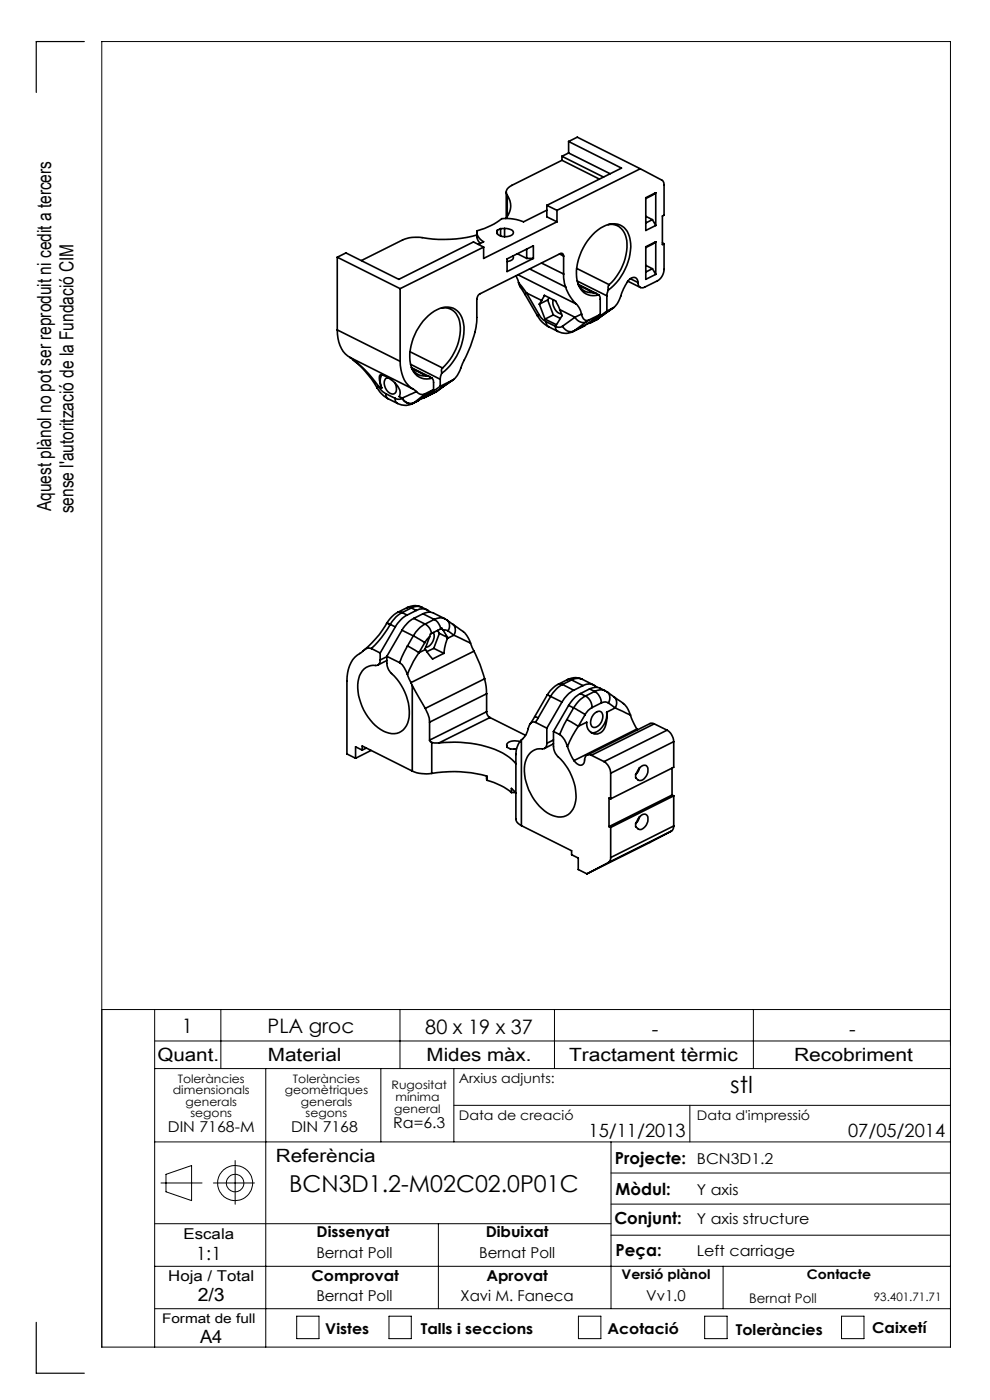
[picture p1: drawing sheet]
<svg xmlns="http://www.w3.org/2000/svg" width="210mm" height="297mm" viewBox="0 0 210 297" stroke-linecap="round" stroke-linejoin="round" font-family="sans-serif">
<g fill="none" stroke="#000" stroke-width=".21">
<path d="M21.6 214.2h180M32.8 214.2v71.6M46.8 214.2v12.5M84.8 214.2v12.5M117.6 214.2v12.5M159.8 214.2v12.5M32.8 220.8h168.8M32.8 226.7h168.8M56.4 226.7v59.1M80.8 226.7v15.5M96.3 226.7v15.5M96.3 234.5h105.3"/>
<path d="M146.3 234.5v7.7M32.8 259.6h96.8M32.8 242.2h168.8M34.1 251h8.8M35.2 249.1l5.4-1.8v7.4l-5.4-1.9zM45.3 251h8.7M49.9 246.2v9.3M93 259.6v18M129.6 242.2v35.4M129.6 255.4h72M129.6 248.8h72M32.8 277.6h168.8"/>
<path d="M32.8 268.6h168.8M62.9 279.2h4.8v4.8h-4.8zM82.5 279.2h4.7v4.8h-4.7zM122.7 279.2h4.8v4.8h-4.8zM129.6 262h72M149.5 279.2h4.7v4.8h-4.7zM153.4 268.6v9M178.5 279.2h4.8v4.8h-4.8zM21.6 285.8h180v-277h-180v277"/>
<circle cx="49.9" cy="251" r="3.7"/>
<circle cx="49.9" cy="251" r="1.86"/>
</g>
<path d="M17.9 8.8h-10.2v10.8M7.7 280.5v10.8h10.2" fill="none" stroke="#000" stroke-width=".25"/>
<g fill="none" stroke="#000" stroke-width=".35">
<path d="M119.2 34l-10.7 5.3a1.43 1.43 0 0 0-.9 2.1M119.2 33.2l8.8 4.4M119.2 34l7.9 4M119.2 33.2v.8M120.6 32.5l-1.4 .7M120.6 32.5l8.8 4.4M120.6 30l11.2 5.7-15.8 7.9M120.6 30l1.8-.9 13.4 6.7M120.6 30v2.5M135.8 35.8l4.6 2.4 .4 .5 .1 6.9-.4 .2v6.1l.4-.2M135.8 35.8l-17.7 8.8M71.5 54.6l13.4 6.6"/>
<path d="M71.5 54.6v15.4M101.2 49.8a29.8 29.8 0 0 1-12.8 .5l-1.6 .1-1.4 .5-8.7 4.4M101.2 49.4a2.4 2.4 0 0 0 .7 2.2M102.6 52.4l-17.7 8.8M102.6 52.4l-2.2-1.1-15.8 8-11.2-5.6-1.9 .9M105.4 49.3v.1M105.5 48.9l-.1 .4M105.5 48.9v.7M106.2 48.5l-.7 .4M106.2 48.5v1.6M107 48.5l1.2 .1a.69 .69 0 0 1 .7 .7 .69 .69 0 0 1-.6 .7 2.47 2.47 0 0 1-2.9-.5v-.2M107 48.5h-.8"/>
<path d="M107 48.5v1.7M107.4 40.7v5.5M107.6 54.9l5.5-2.8v2.7l-5.5 2.8zM107.6 41.4a3.9 3.9 0 0 1-.3 5M107.6 41.4v4.6M108.8 54.3l.1 .1a.87 .87 0 0 1-1 1l-.3 .1M109.4 58.5l.6 1.5M109.7 53.8l2 1M109.9 58.3l12.3 6.2M110 60l1.7 2.2M110 60l.4 .9M111.7 54.8h1.4"/>
<path d="M111.7 52.8v2M112.3 57l7.7 3.9M114.9 55.8l4.7 2.3M116 44.6l-4.9 2.5a9.9 9.9 0 0 0-4.7-.7 14.2 14.2 0 0 1-5.2 2.6 2.24 2.24 0 0 0 1.4 2.3l-1.1 .6M116 43.6v2.4l2.1 1.1M116 43.6l2.1 1M118.1 47.1l-15.5 7.7v-2.4M118.1 44.6v2.5M118.7 53.9l.9 .4M119.6 58.1l.1 1.8 .3 1M119.6 54.3a.47 .47 0 0 0-.2-.5 .47 .47 0 0 0-.5 0l-17 8.5a1.4 1.4 0 0 0-.8 1.2v3.8a24.7 24.7 0 0 1-3.1 10.1 7 7 0 0 1-1.9 3.2M119.6 54.3v3.8"/>
<path d="M122.3 56.9l6.9 3.5M122.4 59.6l6.3 3.2M129 47.7a3.2 3.2 0 0 1 3.8 2.7 11.1 11.1 0 0 1-3.6 10M133.2 59.7l2.7 1.3M133.7 59.1l1.6 .8M135.3 59.9a.95 .95 0 0 0-.5-1 .95 .95 0 0 0-1.2 .3l-.5 .6-1 1.8a7.7 7.7 0 0 1-2.1 3.7M137 45.9l1.4 .7M137 56.3l1.4 .7M138.4 46.6l.7 1.2M138.4 46.6l-1.4 .7M138.4 57l.7 1.2M138.4 57l-1.4 .7"/>
<path d="M139.1 40.9v6.9M139.1 51.3v6.9M139.1 40.9l-2.1 1v7l2.1-1.1M139.1 51.3l-2.1 1v7l2.1-1.1M139.1 40.9l-2.1 1.2M139.1 51.3l-2.1 1.2M140.5 51.5l.4 .2M140.9 51.7v5.4a2.93 2.93 0 0 1-1.4 2.5l-2.8 1.3a.94 .94 0 0 1-1 0 .94 .94 0 0 1-.4-1M71.5 70a6.4 6.4 0 0 0 2.8 5.8M71.5 70l13.4 6.7M74.3 75.8l.7 .6M74.3 75.8l13.3 6.7"/>
<path d="M75 76.4a20.3 20.3 0 0 1 5 5.9M75 76.4l2.4 2.1 2.9 3.4M81 79.5l-.4 1.3 .4 1.5M84.9 76.7a6.7 6.7 0 0 0 2.7 5.8M84.9 61.2v15.5M87 74.6l6.9 3.5M87.1 77.3l6.3 3.2M87.4 78.2l3.1 1.6M90.5 79.8a3.1 3.1 0 0 1-3.2-1.8l3.9 1.9M90.5 79.8h.5l.7 .4M93.7 65.3a3.4 3.4 0 0 1 3.9 3.5 11.3 11.3 0 0 1-3.7 9.3M93.7 79.2l-.3 1.3"/>
<path d="M93.7 79.2a11.6 11.6 0 0 0 4.5-11.3 3.5 3.5 0 0 0-5.5-2.2 11.6 11.6 0 0 0-5.6 11.5 3.5 3.5 0 0 0 4.6 3M93.9 78.1l-.3 .5 .1 .6M110.3 60.9l1.1 1.6M111.4 62.5l2.6 4.5M111.7 62.2l-.3 .3M111.7 62.2l3.2 1.5M111.7 62.2l2.6 4.5M114 67l1 1.3 1.4 1M114.3 66.7l.7 1 .9 .6M114.3 66.7l-.3 .3M114.4 64.5l1.2 3.2M114.9 63.7l.6-1.1 2.4 1.2 .8 1.9"/>
<path d="M114.9 63.7l-.5 .8M115.9 68.3l.1 .6 .4 .4M115.9 68.3l1.9 .9M116.2 63.6l1.2 3.2M116.2 63.6l-1.8 .9M116.4 69.3l1.9 1M116.5 63.1l-.3 .5M117.4 66.8l1.5 .8M117.4 66.8l-1.8 .9M117.4 63.6a2.41 2.41 0 0 0 1.7 3M117.8 69.2a1.46 1.46 0 0 0 1.5 0M117.8 69.2l.1 .6 .4 .5"/>
<path d="M118.3 70.3l.9 .3 1 .1 1.2-.3M118.7 65.7l3.3 1.6M118.7 65.7l.5 1.3-1.2 1.9-2.4-1.2M119.3 69.2a1.91 1.91 0 0 0 2.4 1M120 60.9a9.2 9.2 0 0 0 2.2 3.6M121.7 70.2l-.2 .2M122 67.3a1.97 1.97 0 0 0 2.4 1M122 67.3l-2.7 1.9M122.2 64.5a4.1 4.1 0 0 1 1.2 2.1M122.6 60.3a3.1 3.1 0 0 0 3.2 1.8M122.7 60.3l3.8 2M122.8 60.5l3 1.6"/>
<path d="M123.4 66.6a1.21 1.21 0 0 0 1.5 1.3M123.4 66.6l-1.4 .7M124.1 69l-2.6 1.4M124.1 69l-.2 .2M124.4 68.3l-2.7 1.9M124.9 67.9l-.5 .4M125.8 62.1l1.2 .4M126.3 67.9l.5-.2zM126.6 67.8l-1.3 .7M127 62.5l.3 .7v3.5M127.3 66.7l-2.4 1.2M127.3 66.7l-3.2 2.3"/>
<path d="M128.2 66.6l-1.6 1.2M128.7 66l-3.2 2.3-.9 .4M128.7 62.8v3.2M129 61.5l-.3 1.3M129 61.5a11.9 11.9 0 0 0 4.7-10.6 3.6 3.6 0 0 0-5.7-2.9 11.7 11.7 0 0 0-5.6 11.5 3.5 3.5 0 0 0 4.6 3M129.2 60.4l-.2 .5v.6M130 65.3l-2 1.4 .2-.1M130 65.3l-1.3 .7M130.2 65.3l-2 1.3M80 82.3h.1M80 82.3l1 1.3 1.3 1M80.3 81.9l-.3 .4"/>
<path d="M80.3 81.9l.7 .4M80.3 81.9v.1M80.3 82l.9 1.1 .6 .4M80.3 82l-.3 .3M81 82.3a3.4 3.4 0 0 1-.3-2.8 5.8 5.8 0 0 1 4.2 3.6l-.2 1 .6 .4M81.8 83.5l.3 .9 .2 .2M81.8 83.5l2 1M82.3 84.6l2 1M82.4 80.1a1.16 1.16 0 0 0-.8 1.9 1.83 1.83 0 0 0 2 1.5 1.77 1.77 0 0 0 .1-2.3M83.8 84.5a1.39 1.39 0 0 0 1.5 0M83.8 84.5l.1 .6 .4 .5M84.3 85.6l.9 .3 .9 .1 1.3-.3"/>
<path d="M85.3 84.5a1.97 1.97 0 0 0 2.4 1M85.3 84.5h.1M87.6 82.5l.7 .6M87.7 85.5l-.3 .2M87.7 85.5h.1M88.3 83.1a1.45 1.45 0 0 0 1.8 .5M88.3 83.1l-3 1.4M88.8 85l-1.4 .7M88.8 85l-1.1 .5M90.1 83.6l-2.4 1.9M90.2 84.3l-.9 .3M91.7 80.2l.2 .5 .1 2"/>
<path d="M92 82.7l-1.9 .9M92 82.7l-3.2 2.3M92.3 83.2l-2.4 1.2M92.6 83.1l.1-.1-.4 .2M92.6 83.1l-.3 .1M92.6 83.1l-2.4 1.2M93.4 80.5v1.4M93.4 81.9l-3.2 2.4M94 82.1l-1.4 1M96.1 80.6l-2.3 1.6 .2-.1M96.1 80.6l-2.7 1.3M96.2 80.5l-2.2 1.6"/>
<path d="M78.8 137.6a1.79 1.79 0 0 0-2 .7l-.1 .1a5.6 5.6 0 0 0-3.1 5.2v16.3l1.8 1M78.8 137.6l1.8 .9M80.6 138.5v1.5M82 132.2a20.1 20.1 0 0 1-4.7 5.6M82 132.2l.8 .3M82.1 139.2v1.5a3.5 3.5 0 0 0 1.5 2.7 10.7 10.7 0 0 1 2.9 10 3.4 3.4 0 0 1-5.1 1.7 11 11 0 0 1-5.3-11.2 3.3 3.3 0 0 1 3.8-2.7l.6-.5 .1-.7M82.1 132.2l.7 .3M82.1 132.2h-.1M82.1 139.2l2.7 1.4M82.1 139.3l-1.5 .7M82.8 132.5l-1.9 2.8-2.1 2.3M82.8 132.5l1.1 .5"/>
<path d="M82.8 132.5h.1M83.9 133l-3.3 5.5M84.4 129.9l-1.3 .9-1 1.4M84.4 129.9l.9 .1M85.3 133.7l-3.2 5.5M85.3 133.7l2.4 1.2M85.3 130a5.8 5.8 0 0 0-2.5 2.5M85.3 130l1.1 .5M86.4 130.5a6.4 6.4 0 0 0-2.5 2.5M86.4 128.9l.8 .1M86.4 128.9l-2 1M86.4 137.1l-1.6 3.5"/>
<path d="M86.4 137.1l2.5 1.4M87.2 129l.7-.3h1l1.7 .7M87.2 129l1.1 .5M87.2 129l-1.9 1M87.7 134.9l2.4 1.4M87.7 134.9l-1.3 2.2M87.8 131.2a6.4 6.4 0 0 0-2.5 2.5M87.8 131.2l2.4 1.2M88.3 129.5a2.46 2.46 0 0 1 3 .4M88.3 129.5l-1.9 1M88.9 138.5l-1.2 1.8-1.3 2.8M89.5 128.8l-1.4-.3-1.7 .4"/>
<path d="M89.7 130.2l1-.3h.7l3 1.4M89.7 130.2l2.4 1.2M89.7 130.2l-1.9 1M90.1 136.3l-1.2 2.2M90.2 132.4a6.4 6.4 0 0 0-2.5 2.5M90.2 132.4a2.72 2.72 0 0 1 1.3 2M90.2 137.8l1.6 2 2.4-1.2M90.2 137.8l-1.3 .7M91.1 135.1l-1 1.2M91.1 135.1l-.9 2.7M91.5 134.4l-.2 .1-.2 .6M91.9 134.2a2.36 2.36 0 0 1-1.6 3.1"/>
<path d="M92 137.5l-1.5 .8M92 137.5l2.2 1.1M92.1 131.4a2.88 2.88 0 0 1 1.4 2M92.1 131.4l-1.9 1M92.8 133.7l.4 .7M93.2 134.4l-1.2 3.1M93.2 134.4l1.8 .9M93.5 133.4l-2 1M93.5 133.4l.2-.1 .3 .4M94 133.7l.4-.1 .6 .2M94 133.7l1 1.6M94.4 131.3l1.6 1.1"/>
<path d="M94.4 131.3l-.9-.2-1.4 .3M94.8 131.5a1.77 1.77 0 0 1 .2 2.3M94.9 135.4l-.7 3.2M95 135.3l-.1 .1M95 133.8l1.3 1M96 132.4l1 .7a5.1 5.1 0 0 1 2.8 3.3M96 132.4a1.75 1.75 0 0 1 .3 2.4M96.3 134.8l3.5 1.6M96.3 134.8l-1.4 .6M99.8 136.4l.7 1.7M100.5 138.1a27.9 27.9 0 0 1 2.3 5.9M100.5 138.1l-13.3 6.7"/>
<path d="M76.8 159.1v-.8l10.7 5.3M76.8 159.1l-1.4-.7v2.5M77.7 158.7l-.9 .4M78.7 159.2l-3.3 1.7M82.1 140.1l-2 1M84.8 140.6a3.9 3.9 0 0 1 1.6 2.5M86.4 143.1l.8 1.7M87.2 144.8l.3 .6M87.5 145.4l2.7 4.9M87.5 145.4v18.2M90.2 150.3l.9 2v.9M91.1 157l.2 .4 .3 .1"/>
<path d="M91.1 153.2v3.8M91.6 157.5l1.5 .1M91.6 157.5v6.6M93.1 157.6a23.1 23.1 0 0 1 14.3 2.6l1.2 .9 .8 .9M102.8 144l.4 3.2M102.8 144l-12.6 6.3M103.2 151a1.38 1.38 0 0 0 .7 1.2M103.2 147.2v3.8M103.2 147.2l-12.1 6M103.2 151l-12.1 6M103.9 152.2l-10.8 5.4M103.9 152.2l7.6 3.8"/>
<path d="M110.3 157.3a2.56 2.56 0 0 0-2.8 .6l.1 .6a3.2 3.2 0 0 0 2 .4M110.6 157a4.1 4.1 0 0 0-1.2 2.9v14l.3 .5 .9 .8M110.6 157v18.2M113.4 152l-1 1.6M113.4 152l.8 .3M113.6 153.2a.97 .97 0 0 0-1.4 .8 4.2 4.2 0 0 1-1.5 2.9l-.1 .1M113.6 153.2l2.4 1.3M114.2 152.3l-.6 .9M116 154.5v3.2M116.1 147.5l.7 .2M116.1 147.5l-2.7 4.5M116.8 147.7l2.4 1.2"/>
<path d="M116.8 147.7l-2.6 4.6M117.4 155.2v3.2a3.5 3.5 0 0 0 1.6 2.7 11.2 11.2 0 0 1 3 9.4 3.4 3.4 0 0 1-5.3 2.3 11.2 11.2 0 0 1-5.3-11.2 3.5 3.5 0 0 1 4-2.8l.5-.4 .1-.7M117.4 157.8l-1.9 1M117.4 155.2l1.3 .6M117.4 157l-1.4 .7M118.4 145.2l-1.2 .9-1.1 1.4M118.4 145.2h.9M118.7 155.8a4.2 4.2 0 0 1 1.7 2.6M119.2 148.9l-3.2 5.6M119.3 145.2a6.8 6.8 0 0 0-2.5 2.5M119.3 145.2l2.4 1.2M120.2 152.7l-1.5 3.1"/>
<path d="M120.2 152.7l2.5 1.4M120.4 158.4l1.3 3M120.4 144.2h.8M120.4 144.2l-2 1M120.6 149.6l-3.2 5.6M120.6 149.6l1.1 .6M121.2 144.2l.8-.2h1.2l2.7 1.3M121.2 144.2l-1.9 1M121.2 144.2l2.4 1.2M121.7 150.2l2.4 1.4M121.7 150.2l-1.5 2.5M121.7 146.4a6.4 6.4 0 0 0-2.5 2.5"/>
<path d="M122.7 154.1l-1.3 2.1-1 2.2M123.1 147.1a6.4 6.4 0 0 0-2.5 2.5M123.1 147.1l1.1 .6M123.5 144.1l-1.4-.3-1.7 .4M123.6 145.4a2.46 2.46 0 0 1 3 .4M123.6 145.4l-1.9 1M124.1 151.6l-1.4 2.5M124.2 147.7a6.4 6.4 0 0 0-2.5 2.5M124.2 147.7a2.73 2.73 0 0 1 1.4 2.4M125.1 146.2l1-.4h.7l1.6 .7M125.1 146.2l1.1 .5M125.1 146.2l-2 .9"/>
<path d="M125.6 150.1a3.6 3.6 0 0 0-1.5 1.5M126 151.4l.3-.2a.96 .96 0 0 1 1.3-.1 .96 .96 0 0 1 .2 1.2 2.04 2.04 0 0 1-2 2 1.78 1.78 0 0 1 0-2.5zM126.2 146.7a3.1 3.1 0 0 1 1.4 2.4M126.2 146.7l-2 1M127.6 149.1a1.39 1.39 0 0 1 1.4 0M127.6 149.1l-2 1M128.4 146.5l.4 .3M128.4 146.5l-.9-.2-1.3 .4M128.7 151.1a4.6 4.6 0 0 1-1.3 4.3 2.05 2.05 0 0 1-2.2-.1 2.05 2.05 0 0 1-.7-2.1l-1.8 .9M128.7 151.1a4.1 4.1 0 0 1-2.9 4.4l-.5-.1M128.8 146.8a1.77 1.77 0 0 1 .2 2.3M128.8 146.8l1.4 1"/>
<path d="M129 149.1l1.5 1.1M130.2 147.8l2.1 1.5M130.2 147.8a1.77 1.77 0 0 1 .3 2.4M130.5 150.2l3.2 1.5M130.5 150.2l-1.8 .9M132.2 149.3a4.5 4.5 0 0 1 1.5 2.4M133.7 151.7l.6 1.5 .8 1.5M135.1 154.7l-13.4 6.7M135.1 154.7l.1 .1M138.8 153.6l-.9-.1-13.4 6.7M138.8 153.6l-13.4 6.6M138.8 153.6l2.7 1.3"/>
<path d="M141.5 154.9a3.1 3.1 0 0 1 1.4 2.4M141.5 154.9l-13.4 6.7M142.9 157.3l-13.4 6.7M142.9 157.3v5.5l-13.4 6.7M87.5 163.6a7.5 7.5 0 0 0 4.1 .5M91.6 164.1a27 27 0 0 1 11.7 .5v.9M103.2 164.6l.1 .9M103.3 165.5a13.6 13.6 0 0 1 5.2 2.6M108.5 168.1v-.9l.9 1M108.5 168.1h.8M110.6 175.2l10.6 5.3v.8l1.5 .7v2.5l1.8 .9M125.4 160.2a.95 .95 0 0 0-1 0 .95 .95 0 0 0-.4 1 .94 .94 0 0 1-.5 1.1 .94 .94 0 0 1-1.2-.3l-.6-.6"/>
<path d="M125.4 160.2l2.7 1.4M128.1 161.6a3.1 3.1 0 0 1 1.4 2.4M129.2 175.4l.3 .1M129.5 164v5.5M129.5 175.5v6.4M129.5 169.5l-.3-.2v6.1M135.6 163h.1M135.6 162.9l-.3 .9-.5 .5M135.6 173.3l-.3 .9-.5 .5M135.6 173.4h.1M135.7 162.8a.92 .92 0 0 1 1.2-.4 .92 .92 0 0 1 .5 1.1 2.05 2.05 0 0 1-1.9 2.1l-.7-.6v-.7zM135.7 173.2a.92 .92 0 0 1 1.2-.5 .92 .92 0 0 1 .5 1.2 2.21 2.21 0 0 1-1.7 2.1 1.18 1.18 0 0 1-.9-1.3z"/>
<path d="M142.4 176.3l-13.4 6.7M142.4 176.3l-17.9 9.1M142.6 168.7l-13.4 6.7M142.6 162.9v5.8M142.6 168.7l.3 .1M142.9 175.2l-.1 .6-.4 .5M142.9 168.8v6.4M142.9 168.8l-13.4 6.7M142.9 175.2l-13.4 6.7M129 183l-4.5 2.4M129.5 181.9v.5l-.5 .6"/>
</g>
<g font-size="4.9">
<text x="154.9" y="231.8">stl</text>
<text x="61.3" y="253">BCN3D1.2-M02C02.0P01C</text>
</g>
<g font-size="4.2">
<text x="38.6" y="219">1</text>
<text x="56.8" y="219.2">PLA groc</text>
<text x="90.2" y="219.4">80 x 19 x 37</text>
<text x="138.3" y="219.7">-</text>
<text x="180.1" y="219.7">-</text>
</g>
<g font-size="4.1">
<text x="10.9" y="108.4" transform="rotate(-90 10.9 108.4)">Aquest plànol no pot ser reproduit ni cedit a tercers</text>
<text x="15.6" y="108.9" transform="rotate(-90 15.6 108.9)">sense l'autorització de la Fundació CIM</text>
</g>
<g font-size="3.9">
<text x="33.4" y="225">Quant.</text>
<text x="56.8" y="225">Material</text>
<text x="90.5" y="225">Mides màx.</text>
<text x="120.7" y="225">Tractament tèrmic</text>
<text x="168.4" y="225">Recobriment</text>
<text x="124.8" y="241.3">15/11/2013</text>
<text x="179.9" y="241.3">07/05/2014</text>
<text x="58.5" y="246.5">Referència</text>
<text x="41.6" y="267.2">1:1</text>
<text x="41.9" y="276.1">2/3</text>
<text x="42.4" y="284.9">A4</text>
</g>
<g font-size="3.5">
<text x="130.5" y="246.8">Projecte:</text>
<text x="130.6" y="253.4">Mòdul:</text>
<text x="130.3" y="259.8">Conjunt:</text>
<text x="130.6" y="266.4">Peça:</text>
</g>
<g font-size="3.2">
<text x="83.4" y="239.3">Ra=6.3</text>
<text x="35.6" y="240.1">DIN 7168-M</text>
<text x="61.7" y="240.1">DIN 7168</text>
<text x="147.8" y="246.8">BCN3D1.2</text>
<text x="147.8" y="253.4">Y axis</text>
<text x="38.9" y="262.9">Escala</text>
<text x="67.2" y="262.5">Dissenyat</text>
<text x="103" y="262.5">Dibuixat</text>
<text x="147.8" y="259.8">Y axis structure</text>
<text x="67.1" y="266.8">Bernat Poll</text>
<text x="101.6" y="266.8">Bernat Poll</text>
<text x="147.8" y="266.4">Left carriage</text>
<text x="35.7" y="271.7">Hoja / Total</text>
<text x="66.1" y="271.7">Comprovat</text>
<text x="103.2" y="271.7">Aprovat</text>
<text x="67.1" y="276.1">Bernat Poll</text>
<text x="97.7" y="276.1">Xavi M. Faneca</text>
<text x="137.1" y="276.1">Vv1.0</text>
<text x="69" y="283.1">Vistes</text>
<text x="89.3" y="283.1">Talls i seccions</text>
<text x="128.8" y="283.1">Acotació</text>
<text x="156.1" y="283.2">Toleràncies</text>
<text x="185" y="282.8">Caixetí</text>
</g>
<g font-size="2.8">
<text x="97.3" y="229.6">Arxius adjunts:</text>
<text x="97.3" y="237.7">Data de creació</text>
<text x="147.8" y="237.7">Data d'impressió</text>
<text x="131.8" y="271.4">Versió plànol</text>
<text x="171.2" y="271.4">Contacte</text>
<text x="34.4" y="280.7">Format de full</text>
<text x="158.9" y="276.3">Bernat Poll</text>
</g>
<g font-size="2.5">
<text x="36.7" y="232.1">dimensionals</text>
<text x="37.7" y="229.6">Toleràncies</text>
<text x="60.4" y="232.1">geomètriques</text>
<text x="62.1" y="229.6">Toleràncies</text>
<text x="83.1" y="231">Rugositat</text>
<text x="83.9" y="233.5">mínima</text>
<text x="39.4" y="234.6">generals</text>
<text x="40.4" y="237.1">segons</text>
<text x="63.8" y="234.6">generals</text>
<text x="64.8" y="237.1">segons</text>
<text x="83.6" y="236.2">general</text>
<text x="185.4" y="276.1">93.401.71.71</text>
</g>
</svg>
